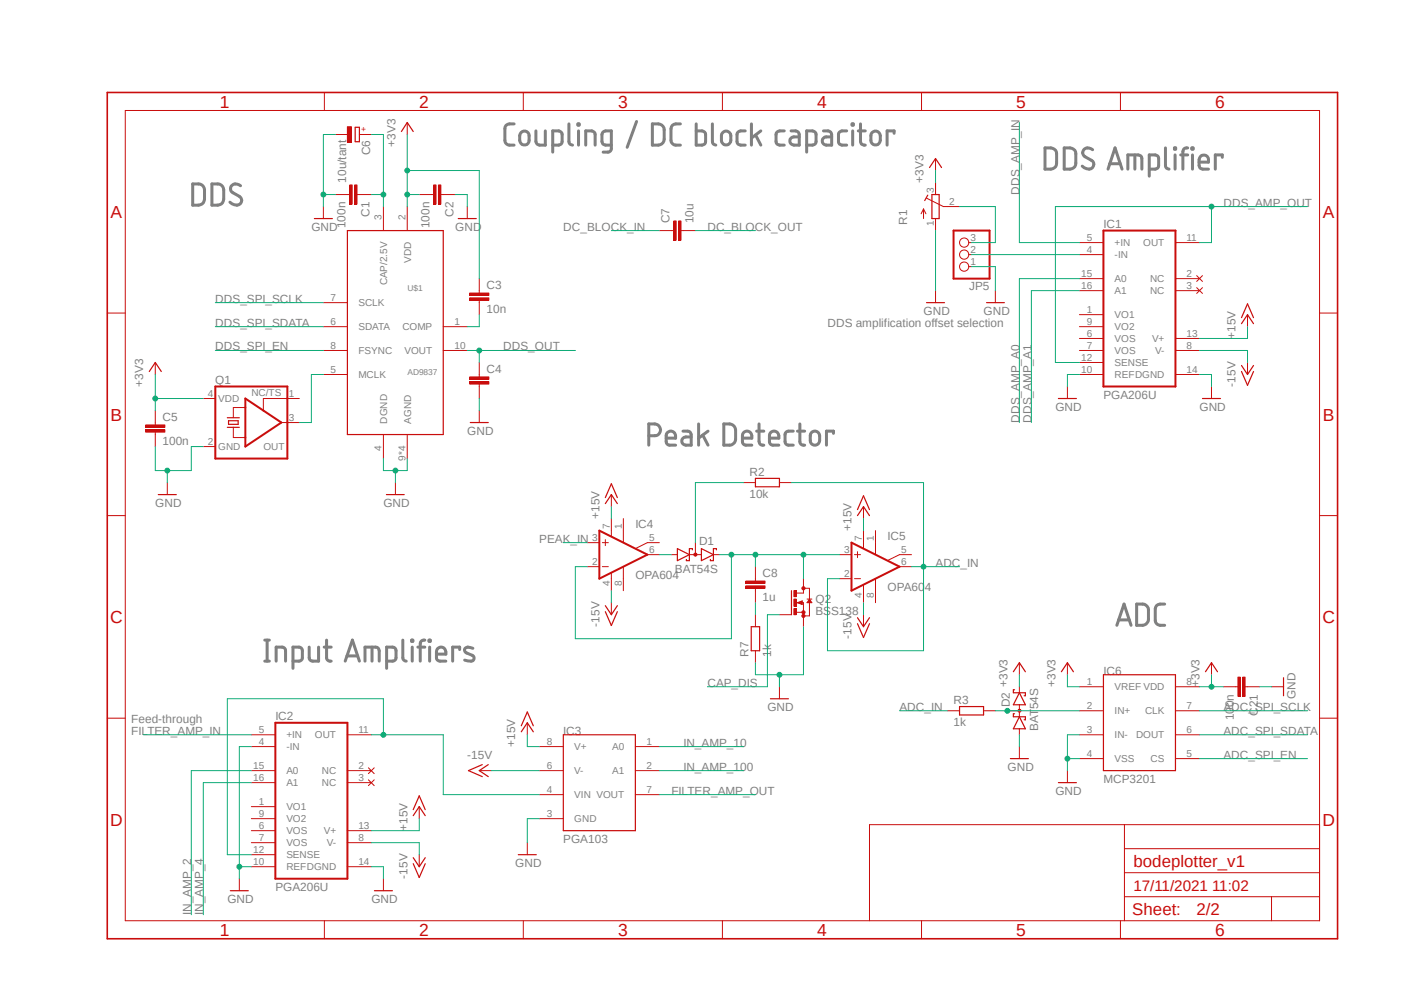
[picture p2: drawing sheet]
<svg xmlns="http://www.w3.org/2000/svg" width="297mm" height="210mm" viewBox="0 0 297 210" stroke-linecap="round" stroke-linejoin="round" font-family="sans-serif">
<path d="M22.2 19.2l261.1 179.9M283.3 19.2l-261.1 179.9" fill="none" stroke="#fff" stroke-width=".21"/>
<g fill="none" stroke="#808080" stroke-width=".64">
<path d="M40.8 38.9h1.2a1.27 1.27 0 0 1 1.3 1.2v2a1.27 1.27 0 0 1-1.3 1.3h-1.2zM44.8 38.9h1.3a1.27 1.27 0 0 1 1.2 1.2v2a1.27 1.27 0 0 1-1.2 1.3h-1.3zM50.9 39.3a1.17 1.17 0 0 0-1.4-.4 1.17 1.17 0 0 0-.7 1.4 4.5 4.5 0 0 0 2.1 1.4 1.04 1.04 0 0 1 0 1.4 1.04 1.04 0 0 1-1.3 .2l-1-.5M108.8 26.2h-1a.94 .94 0 0 0-1 1v2.5a.97 .97 0 0 0 1 1h1M110.2 28.1a.98 .98 0 0 1 1.1-.3 .98 .98 0 0 1 .6 .9v1a.99 .99 0 0 1-1 1 .99 .99 0 0 1-1-1v-1zM113.4 27.7v2.2a.8 .8 0 0 0 .7 .8h1.3v-3M116.9 30.7h1.3a.72 .72 0 0 0 .7-.8v-1.5a.8 .8 0 0 0-.7-.7h-1.3v4.5M120.4 26.2v3.7a.73 .73 0 0 0 .7 .8M122.3 26.2h.2v.3h-.2zM122.4 27.7v3M123.9 30.7v-3h1.3a.8 .8 0 0 1 .7 .7v2.3M129.3 30.7h-1.2a.73 .73 0 0 1-.8-.8v-1.5a.8 .8 0 0 1 .8-.7h1.2v3.7a.72 .72 0 0 1-.7 .8h-1"/>
<path d="M134.7 25.7l-2 5.5M138 26.2h1.3a1.27 1.27 0 0 1 1.2 1.3v1.9a1.27 1.27 0 0 1-1.2 1.3h-1.3zM143.9 26.2h-.9a1.01 1.01 0 0 0-1.1 1v2.5a1.06 1.06 0 0 0 1.1 1h.9M147.3 26.2v4.5h1.2a.73 .73 0 0 0 .8-.8v-1.5a.8 .8 0 0 0-.8-.7h-1.2M150.7 26.2v3.7a.72 .72 0 0 0 .7 .8M152.9 28.1a.98 .98 0 0 1 1.1-.3 .98 .98 0 0 1 .6 .9v1a.99 .99 0 0 1-1 1 .99 .99 0 0 1-1-1l.1-1.3zM157.6 27.7h-.9a.8 .8 0 0 0-.8 .7v1.5a.73 .73 0 0 0 .8 .8h.9M159 26.2v4.5M159.9 28.6l1.1 2.1M161 27.7l-2 1.5M165.9 27.7h-1a.8 .8 0 0 0-.7 .7v1.5a.73 .73 0 0 0 .7 .8h1M167.3 27.7h1a.8 .8 0 0 1 .8 .7v2.3h-1.2a.87 .87 0 0 1-.8-.9 .87 .87 0 0 1 .8-.8h1.2"/>
<path d="M170.6 30.7h1.3a.73 .73 0 0 0 .7-.8v-1.5a.8 .8 0 0 0-.7-.7h-1.3v4.5M174.2 27.7h1a.8 .8 0 0 1 .7 .7v2.3h-1.1a.87 .87 0 0 1-.9-.9 .87 .87 0 0 1 .9-.8h1.1M179.1 27.7h-1a.8 .8 0 0 0-.7 .7v1.5a.72 .72 0 0 0 .7 .8h1M180.3 26.2h.2v.3h-.2zM180.4 27.7v3M181.6 27.7h1.4M182 26.2v3.7a.78 .78 0 0 0 1 .8M184.4 28.1a1.01 1.01 0 0 1 1.2-.3 1.01 1.01 0 0 1 .6 .9 1.73 1.73 0 0 1-.5 1.9 1 1 0 0 1-1.5-.9l.1-1.3zM189.1 28.2v-.5h-1.4v3M221.1 31.3a2.25 2.25 0 0 1 2.2 .5l.2 .7v2a1.19 1.19 0 0 1-1.2 1.3h-1.2zM225.1 31.3a2.25 2.25 0 0 1 2.3 .5l.2 .7v2a1.19 1.19 0 0 1-1.2 1.3h-1.3zM231.1 31.7a1.15 1.15 0 0 0-1.4-.4 1.15 1.15 0 0 0-.6 1.3l.2 .3a4.5 4.5 0 0 1 2.1 1.5 1.06 1.06 0 0 1-.4 1.1 1.06 1.06 0 0 1-1.1 .2l-1-.6"/>
<path d="M234.4 35.8l1.5-4.5 1.5 4.5M234.7 34.6h2.3M238.6 35.8v-3h2.2a.73 .73 0 0 1 .8 .7v2.3M240.1 32.8v3M243.1 35.8h1.3a.72 .72 0 0 0 .7-.8v-1.5a.72 .72 0 0 0-.7-.7h-1.3v4.5M246.5 31.3v3.7a.73 .73 0 0 0 .8 .8M248.5 31.3h.2v.2h-.2zM248.6 32.8v3M249.8 32.8h1.4M251.2 31.3a.8 .8 0 0 0-1 .7v3.8M252.1 31.3h.3v.2h-.3zM252.3 32.8v3"/>
<path d="M253.7 34.3h2a1.05 1.05 0 0 0-.7-1.5 1.05 1.05 0 0 0-1.3 1v1.2a.73 .73 0 0 0 .7 .8h1.3M258.6 33.3v-.5h-1.5v3M137.2 92.2h1.3a1.25 1.25 0 0 0 1.2-1.3 1.25 1.25 0 0 0-1.2-1.2h-1.3v4.4M140.9 92.7h2a1.04 1.04 0 0 0-.7-1.5 1.04 1.04 0 0 0-1.3 1v1.2a.72 .72 0 0 0 .7 .7h1.3M144.5 91.2h1a.72 .72 0 0 1 .7 .7v2.2h-1.1a.87 .87 0 0 1-.9-.8 .87 .87 0 0 1 .9-.9h1.1M147.8 89.7v4.4M148.7 92l1.1 2.1M149.8 91.2l-2 1.5M153.1 89.7a2.11 2.11 0 0 1 2.3 .5l.2 .7v2a1.27 1.27 0 0 1-1.3 1.2h-1.2zM157.1 92.7h1.9a1.04 1.04 0 0 0-.6-1.5 1.04 1.04 0 0 0-1.3 1v1.2a.72 .72 0 0 0 .7 .7h1.2M160.1 91.2h1.5M160.6 89.7v3.7a.78 .78 0 0 0 1 .7"/>
<path d="M162.8 92.7h2a1.04 1.04 0 0 0-.7-1.5 1.04 1.04 0 0 0-1.3 1v1.2a.72 .72 0 0 0 .7 .7h1.3M167.8 91.2h-1a.72 .72 0 0 0-.7 .7v1.5a.72 .72 0 0 0 .7 .7h1M168.7 91.2h1.5M169.2 89.7v3.7a.78 .78 0 0 0 1 .7M171.6 91.5a1.01 1.01 0 0 1 1.1-.3 1.01 1.01 0 0 1 .7 1v1a.99 .99 0 0 1-1 1 .99 .99 0 0 1-1-1v-1.4zM176.3 91.7v-.5h-1.5v2.9M56 139.8h1M56 135.4h1M56.5 135.4v4.4M58.4 139.8v-2.9h1.3a.72 .72 0 0 1 .7 .7v2.2M62 139.8h1.2a.72 .72 0 0 0 .8-.7v-1.5a.72 .72 0 0 0-.8-.7h-1.2v4.5M65.4 136.9v2.2a.72 .72 0 0 0 .8 .7h1.2v-2.9"/>
<path d="M68.6 136.9h1.5M69.1 135.4v3.7a.77 .77 0 0 0 1 .7M73 139.8l1.5-4.4 1.5 4.4M73.4 138.7h2.2M77.2 139.8v-2.9h2.3a.73 .73 0 0 1 .7 .7v2.2M78.7 136.9v2.9M81.8 139.8h1.2a.72 .72 0 0 0 .8-.7v-1.5a.73 .73 0 0 0-.8-.7h-1.2v4.5M85.2 135.4v3.7a.72 .72 0 0 0 .7 .7M87.1 135.4h.2v.2h-.2zM87.2 136.9v2.9M88.4 136.9h1.5M89.9 135.4a.78 .78 0 0 0-1 .7v3.7"/>
<path d="M90.8 135.4h.2v.2h-.2zM90.9 136.9v2.9M92.3 138.3h2a1.05 1.05 0 0 0-.6-1.3 1.05 1.05 0 0 0-1.3 .5 2.54 2.54 0 0 0 .1 2.1l.6 .2h1.2M97.2 137.4v-.5h-1.4v2.9M100 137.1a1.17 1.17 0 0 0-1.7 .3l.1 .5 1.5 .7a.64 .64 0 0 1 .4 .7 .64 .64 0 0 1-.6 .5l-1.4-.2M236.3 132.2l1.5-4.4 1.5 4.4M236.6 131.1h2.3M240.5 127.8h1.2a1.27 1.27 0 0 1 1.3 1.2v2a1.34 1.34 0 0 1-1.3 1.2h-1.2zM246.4 127.8h-1a1.01 1.01 0 0 0-1 .9v2.5a1.06 1.06 0 0 0 1 1h1"/>
</g>
<g fill="none" stroke="#c90d0c" stroke-width=".21">
<path d="M68.6 19.6v3.8M110.7 19.6v3.8M152.8 19.6v3.8M194.9 19.6v3.8M237 19.6v3.8M26.5 23.4h252.6v171.3h-252.6zM73.5 41.1h.5M75.5 41.1h.5M22.7 66.2h3.8M279.1 66.2h3.9M22.7 109.1h3.8M279.1 109.1h3.9"/>
<path d="M22.7 151.9h3.8M279.1 151.9h3.9M237.9 174.4v20.3M237.9 179.5h41.2M279.1 174.4h-95.2v20.3M68.6 194.7v3.8M110.7 194.7v3.8M152.8 194.7v3.8M194.9 194.7v3.8M237 194.7v3.8M237.9 189.7h41.2M237.9 184.6h41.2"/>
<path d="M269 189.7v5"/>
</g>
<path d="M22.7 19.6h260.3v178.9h-260.3z" fill="none" stroke="#c90d0c" stroke-width=".34"/>
<path d="M74 39.1h.5v4.1h-.5z" fill-rule="evenodd" fill="#c90d0c"/>
<path d="M74 39.1h.5v4.1h-.5z" fill="none" stroke="#c90d0c" stroke-width=".21"/>
<path d="M75 39.1h.5v4.1h-.5z" fill-rule="evenodd" fill="#c90d0c"/>
<path d="M75 39.1h.5v4.1h-.5zM71 41.1h2.5M76 41.1h2.6M91.2 41.1h.5M93.3 41.1h.5" fill="none" stroke="#c90d0c" stroke-width=".21"/>
<path d="M91.7 39.1h.5v4.1h-.5z" fill-rule="evenodd" fill="#c90d0c"/>
<path d="M91.7 39.1h.5v4.1h-.5z" fill="none" stroke="#c90d0c" stroke-width=".21"/>
<path d="M92.8 39.1h.5v4.1h-.5z" fill-rule="evenodd" fill="#c90d0c"/>
<path d="M92.8 39.1h.5v4.1h-.5zM88.7 41.1h2.5M93.8 41.1h2.5M101.4 61.5v.5M101.4 63.5v.5" fill="none" stroke="#c90d0c" stroke-width=".21"/>
<path d="M99.4 63h4v.5h-4z" fill-rule="evenodd" fill="#c90d0c"/>
<path d="M99.4 63h4v.5h-4z" fill="none" stroke="#c90d0c" stroke-width=".21"/>
<path d="M99.4 62h4v.5h-4z" fill-rule="evenodd" fill="#c90d0c"/>
<path d="M101.4 58.9v2.6M99.4 62h4v.5h-4zM101.4 64v2.5M101.4 79.2v.5M101.4 81.2v.5" fill="none" stroke="#c90d0c" stroke-width=".21"/>
<path d="M99.4 80.7h4v.5h-4z" fill-rule="evenodd" fill="#c90d0c"/>
<path d="M99.4 80.7h4v.5h-4z" fill="none" stroke="#c90d0c" stroke-width=".21"/>
<path d="M99.4 79.7h4v.5h-4z" fill-rule="evenodd" fill="#c90d0c"/>
<g fill="none" stroke="#c90d0c" stroke-width=".21">
<path d="M81.1 43.7v5.1M86.1 43.7v5.1M68.4 64h5.1M68.4 69.1h5.1M68.4 74.1h5.1M68.4 79.2h5.1M93.8 69.1h5M93.8 74.1h5M99.4 79.7h4v.5h-4zM101.4 76.7v2.5M32.9 89.4v.5M32.9 91.4v.5"/>
<path d="M81.1 91.9v5.1M86.1 91.9v5.1M101.4 81.7v2.6"/>
</g>
<path d="M73.5 48.8h20.3v43.1h-20.3z" fill="none" stroke="#c90d0c" stroke-width=".25"/>
<path d="M30.8 90.9h4.1v.5h-4.1z" fill-rule="evenodd" fill="#c90d0c"/>
<path d="M30.8 90.9h4.1v.5h-4.1z" fill="none" stroke="#c90d0c" stroke-width=".21"/>
<path d="M30.8 89.9h4.1v.5h-4.1z" fill-rule="evenodd" fill="#c90d0c"/>
<path d="M86.1 25.9v2.5M68.4 43.7v2.5M98.8 43.7v2.5M30.8 89.9h4.1v.5h-4.1zM32.9 86.8v2.6M32.9 91.9v2.5M101.4 86.8v2.6M83.7 102.1v2.5" fill="none" stroke="#c90d0c" stroke-width=".21"/>
<path d="M75.1 26.9h.9v3.1h-.9zM84.9 27.8l1.2-1.9 1.3 1.9M66.5 46.2h3.8M96.9 46.2h3.9M99.5 89.4h3.8M81.7 104.6h3.8" fill="none" stroke="#c90d0c" stroke-width=".25"/>
<path d="M73.5 26.8h.8v3.3h-.8z" fill-rule="evenodd" fill="#c90d0c"/>
<g fill="none" stroke="#c90d0c" stroke-width=".21">
<path d="M71 28.4h2.5M73.5 26.8h.8v3.3h-.8zM76 28.4h2.6M142 48.8h.5M144.1 48.8h.5M32.9 76.7v2.5M43 84.3h2.6M43 94.4h2.6M49.4 90.4v2.1h2.5M51.9 86.2h-2.5v2.1M59.5 89.4h3.8M63.3 84.3h-7.6v2.5"/>
<path d="M35.4 102.1v2.5"/>
</g>
<path d="M45.6 81.7h15.2v15.3h-15.2zM51.9 84.3l7.6 5.1-7.6 5z" fill="none" stroke="#c90d0c" stroke-width=".42"/>
<path d="M31.6 78.6l1.3-1.9 1.2 1.9M48.1 90.4h2.5M48.1 88.3h2.5M48.3 89h2.1v.7h-2.1zM33.5 104.6h3.8" fill="none" stroke="#c90d0c" stroke-width=".25"/>
<path d="M143.6 46.7h.5v4.1h-.5z" fill-rule="evenodd" fill="#c90d0c"/>
<path d="M143.6 46.7h.5v4.1h-.5z" fill="none" stroke="#c90d0c" stroke-width=".21"/>
<path d="M142.5 46.7h.5v4.1h-.5z" fill-rule="evenodd" fill="#c90d0c"/>
<g fill="none" stroke="#c90d0c" stroke-width=".21">
<path d="M197.9 33.5v2.6M197.9 38.6v2.5M139.5 48.8h2.5M142.5 46.7h.5v4.1h-.5zM144.6 48.8h2.5M195.4 44.2v2M195.4 44.2l-.5 1M195.4 44.2l.5 1M196 41.9l3.6 1.8h3.4M197.9 46.2v2.6M204.9 51.3h.6M204.9 53.8h.6"/>
<path d="M204.9 56.4h.6M228.3 51.3h5.1M228.3 53.8h5.1M228.3 58.9h5.1M248.7 51.3h5M248.7 58.9h5M253.2 58.3l1.2 1.2M254.4 58.3l-1.2 1.2M197.9 61.5v2.5M210.6 61.5v2.5M228.3 61.5h5.1M228.3 71.6h5.1"/>
<path d="M228.3 74.1h5.1M228.3 79.2h5.1M228.3 66.5h5.1M228.3 69.1h5.1M228.3 76.7h5.1M248.7 61.5h5M248.7 71.6h5M248.7 74.1h5M248.7 79.2h5M253.2 60.8l1.2 1.3M254.4 60.8l-1.2 1.3M263.9 66.5v2.6"/>
<path d="M263.9 76.7v2.5M225.8 81.7v2.6M256.3 81.7v2.6M142 117.3h1.3M145.8 117.3h2.6M150.9 117.3h1.3M53.2 155.4h5.1M53.2 157.9h5.1M73.5 155.4h5.1M111.5 152.9v2.5M114.1 157.9h5.1M134.4 157.9h5.1"/>
<path d="M53.2 163h5.1M53.2 165.5h5.1M53.2 175.7h5.1M53.2 178.2h5.1M53.2 170.6h5.1M53.2 173.1h5.1M73.5 163h5.1M73.5 165.5h5.1M73.5 175.7h5.1M73.5 178.2h5.1M77.9 162.4l1.3 1.2M77.9 164.9l1.3 1.3"/>
<path d="M79.2 162.4l-1.3 1.2M79.2 164.9l-1.3 1.3M88.7 170.6v2.5M101.4 163h2.5M111.5 178.2v2.6M114.1 163h5.1M114.1 173.1h5.1M114.1 168.1h5.1M134.4 163h5.1M134.4 168.1h5.1M50.6 185.8v2.6M53.2 183.3h5.1"/>
<path d="M53.2 180.8h5.1M73.5 183.3h5.1M81.1 185.8v2.6M88.7 180.8v2.5"/>
<circle cx="204" cy="53.8" r=".98"/>
<circle cx="204" cy="56.4" r=".98"/>
<circle cx="204" cy="51.3" r=".98"/>
</g>
<path d="M201.7 48.8h7.6v10.1h-7.6zM233.4 48.8h15.3v32.9h-15.3zM58.3 152.9h15.2v32.9h-15.2z" fill="none" stroke="#c90d0c" stroke-width=".42"/>
<g fill="none" stroke="#c90d0c" stroke-width=".25">
<path d="M196.6 35.4l1.3-1.9 1.3 1.9M196.3 41.3l-.7 1.1M197.1 41.1h1.6v5.1h-1.6zM196 64h3.8M208.7 64h3.8M262.6 68.5l1.3-2 1.3 2M262.6 67.2l1.3-2.9 1.3 2.9M262.6 77.3l1.3 1.9 1.3-1.9M262.6 78.6l1.3 2.9 1.3-2.9M223.9 84.3h3.8M254.4 84.3h3.8M143.3 116l2.5 1.3-2.5 1.3z"/>
<path d="M146.5 116.3v-.3h-.7v2.6h-.6v-.3M148.4 116l2.5 1.3-2.5 1.3zM151.6 116.3v-.3h-.7v2.6h-.6v-.3M110.3 154.8l1.2-1.9 1.3 1.9M110.3 153.5l1.2-2.9 1.3 2.9M119.2 155.4h15.2v20.3h-15.2zM87.4 172.5l1.3-1.9 1.3 1.9M87.4 171.2l1.3-2.9 1.3 2.9M102 161.7l-2.9 1.3 2.9 1.3M103.3 161.7l-1.9 1.3 1.9 1.3M48.7 188.4h3.8M79.2 188.4h3.8"/>
<path d="M87.4 181.4l1.3 1.9 1.3-1.9M87.4 182.7l1.3 2.9 1.3-2.9M109.6 180.8h3.9"/>
</g>
<path d="M146.9 117.1h.5v.4l-.3 .1-.2-.1z" fill-rule="evenodd" fill="#c90d0c"/>
<g fill="none" stroke="#c90d0c" stroke-width=".21">
<path d="M124.2 114.8h2.6M124.2 119.8h2.6M127.4 114.8h1.3M127.4 119.8h1.3M128.1 114.1v1.3M129.3 109.7v3.7M131.9 109.7v5M131.9 119.9v5M136.9 117.3h2.6M139.5 114.8h-2.6l-2.4 1.2M146.9 117.1h.5v.4l-.3 .1-.2-.1zM147.1 114.8v2.5"/>
<path d="M177.6 117.3h2.5M180.8 117.3h1.2M181.4 116.7v1.2M182.7 112.2v3.8M185.2 112.2v5M190.3 119.8h2.5M192.8 117.3h-2.5l-2.5 1.2M129.3 121.2v3.7M159.8 122.4v.5M159.8 124.4v.5M177.6 122.4h2.5M180.8 122.4h1.2"/>
<path d="M182.7 123.7v3.8M185.2 122.5v5"/>
</g>
<path d="M126.8 112.2l10.1 5.1-10.1 5.1zM180.1 114.8l10.2 5-10.2 5.1z" fill="none" stroke="#c90d0c" stroke-width=".42"/>
<path d="M157.8 123.9h4v.5h-4z" fill-rule="evenodd" fill="#c90d0c"/>
<path d="M157.8 123.9h4v.5h-4z" fill="none" stroke="#c90d0c" stroke-width=".21"/>
<path d="M157.8 122.9h4v.5h-4z" fill-rule="evenodd" fill="#c90d0c"/>
<g fill="none" stroke="#c90d0c" stroke-width=".21">
<path d="M129.3 104.6v2.5M157.3 102.1h2.5M159.8 119.8v2.6M164.9 102.1h2.5M182.7 107.1v2.6M129.3 127.5v2.5M157.8 122.9h4v.5h-4zM159.8 124.9v2.6M182.7 130v2.5M164.9 145.2v2.6M215.6 145.2v1.3M215.6 149.1v2.5"/>
<path d="M215.6 154.1v1.3M225.8 140.2v2.5M228.3 145.2h5.1M228.3 150.3h5.1M228.3 155.4h5.1M248.7 145.2h5M248.7 150.3h5M248.7 155.4h5M256.3 140.2v2.5M225.8 163v2.5M228.3 160.4h5.1M248.7 160.4h5"/>
</g>
<g fill="none" stroke="#c90d0c" stroke-width=".25">
<path d="M128.1 106.5l1.2-1.9 1.3 1.9M128.1 105.2l1.2-2.9 1.3 2.9M159.8 101.2h5.1v1.8h-5.1zM181.4 109.1l1.3-2 1.2 2M181.4 107.8l1.3-2.9 1.2 2.9M128.1 128.1l1.2 1.9 1.3-1.9M128.1 129.4l1.2 2.9 1.3-2.9M181.4 130.6l1.3 1.9 1.2-1.9M181.4 131.9l1.3 2.9 1.2-2.9M163 147.8h3.8M214.6 151h-.2v.6h2.5v.6h-.2M214.6 145.9h-.2v.6h2.5v.7h-.2"/>
<path d="M215.6 151.6l1.3 2.5h-2.5zM215.6 146.5l1.3 2.6h-2.5zM224.5 142.1l1.3-1.9 1.3 1.9M233.4 142.7h15.3v20.3h-15.3zM255 142.1l1.3-1.9 1.3 1.9M223.9 165.5h3.8"/>
</g>
<path d="M215.4 150.1h.5v.4h-.5z" fill-rule="evenodd" fill="#c90d0c"/>
<path d="M168.4 129.5h1.6M168.7 127.5l1-.4v.7zM170 124.4h1.2v5.9h-1.2v-2.8h-1.6M170 124.9v.5h-1.6M170.7 126.7h1M171.2 126.7l.5 .8h-1zM200.4 150.3h2.6M208.1 150.3h2.5M213.1 150.3h2.5M215.4 150.1h.5v.4h-.5zM215.6 140.2v2.5M215.6 157.9v2.5" fill="none" stroke="#c90d0c" stroke-width=".21"/>
<path d="M167.4 124.9v5.1M169 127.5l.6 .2v-.5l-.5 .3M171.2 127l.3 .3h-.5zM203 149.4h5.1v1.8h-5.1zM214.4 142.1l1.2-1.9 1.3 1.9M213.7 160.4h3.9" fill="none" stroke="#c90d0c" stroke-width=".25"/>
<circle cx="170" cy="130.3" r=".33" fill="#c90d0c"/>
<circle cx="170" cy="130.3" r=".33" fill="none" stroke="#c90d0c" stroke-width=".21"/>
<circle cx="170" cy="129.5" r=".33" fill="#c90d0c"/>
<circle cx="170" cy="129.5" r=".33" fill="none" stroke="#c90d0c" stroke-width=".21"/>
<circle cx="170" cy="124.4" r=".33" fill="#c90d0c"/>
<circle cx="170" cy="124.4" r=".33" fill="none" stroke="#c90d0c" stroke-width=".21"/>
<path d="M167.9 124.9h.5v1.3h-.5z" fill-rule="evenodd" fill="#c90d0c"/>
<path d="M167.9 124.9h.5v1.3h-.5z" fill="none" stroke="#c90d0c" stroke-width=".21"/>
<path d="M167.9 128.7h.5v1.3h-.5z" fill-rule="evenodd" fill="#c90d0c"/>
<path d="M167.9 128.7h.5v1.3h-.5z" fill="none" stroke="#c90d0c" stroke-width=".21"/>
<path d="M167.9 126.7h.5v1.5h-.5z" fill-rule="evenodd" fill="#c90d0c"/>
<path d="M159.8 130v2.5M159.8 137.6v2.6M164.9 130h2.5M167.9 126.7h.5v1.5h-.5zM170 122.4v2.5M170 130v2.5M261.4 145.2h.5M263.4 145.2h.5" fill="none" stroke="#c90d0c" stroke-width=".21"/>
<path d="M158.9 132.5h1.8v5.1h-1.8z" fill="none" stroke="#c90d0c" stroke-width=".25"/>
<path d="M261.9 143.2h.5v4.1h-.5z" fill-rule="evenodd" fill="#c90d0c"/>
<path d="M261.9 143.2h.5v4.1h-.5z" fill="none" stroke="#c90d0c" stroke-width=".21"/>
<path d="M262.9 143.2h.5v4.1h-.5z" fill-rule="evenodd" fill="#c90d0c"/>
<path d="M258.8 145.2h2.6M262.9 143.2h.5v4.1h-.5zM263.9 145.2h2.5M269 145.2h2.5" fill="none" stroke="#c90d0c" stroke-width=".21"/>
<path d="M271.5 143.3v3.9" fill="none" stroke="#c90d0c" stroke-width=".25"/>
<path d="M81.1 97v2.5h5v-2.5M83.7 99.5v2.6" fill="none" stroke="#0dab76" stroke-width=".21"/>
<circle cx="83.6" cy="99.5" r=".51" fill="#0dab76"/>
<g fill="none" stroke="#0dab76" stroke-width=".21">
<path d="M68.4 28.4v15.3M68.4 41.1h2.6"/>
<circle cx="83.6" cy="99.5" r=".51"/>
</g>
<circle cx="68.4" cy="41.1" r=".51" fill="#0dab76"/>
<g fill="none" stroke="#0dab76" stroke-width=".21">
<path d="M68.4 28.4h2.6M96.3 41.1h2.5v2.6M32.9 94.4v5.1h7.6v-5.1h2.5M35.4 99.5v2.6M101.4 84.3v2.5"/>
<circle cx="68.4" cy="41.1" r=".51"/>
</g>
<circle cx="35.4" cy="99.5" r=".51" fill="#0dab76"/>
<g fill="none" stroke="#0dab76" stroke-width=".21">
<path d="M197.9 48.8v12.7M205.5 56.4h5.1v5.1M228.3 79.2h-2.5v2.5M253.7 79.2h2.6v2.5M53.2 157.9h-2.6v27.9M50.6 183.3h2.6M78.6 183.3h2.5v2.5"/>
<circle cx="35.4" cy="99.5" r=".51"/>
</g>
<circle cx="50.6" cy="183.3" r=".51" fill="#0dab76"/>
<g fill="none" stroke="#0dab76" stroke-width=".21">
<path d="M228.3 155.4h-2.5v7.6M114.1 173.1h-2.6v5.1M225.8 160.4h2.5"/>
<circle cx="50.6" cy="183.3" r=".51"/>
</g>
<circle cx="225.8" cy="160.4" r=".51" fill="#0dab76"/>
<g fill="none" stroke="#0dab76" stroke-width=".21">
<path d="M170 132.5v10.2h-10.2v-2.5M164.9 142.7v2.5M215.6 155.4v2.5"/>
<circle cx="225.8" cy="160.4" r=".51"/>
</g>
<circle cx="164.9" cy="142.7" r=".51" fill="#0dab76"/>
<g fill="none" stroke="#0dab76" stroke-width=".21">
<path d="M86.1 28.4v15.3M86.1 41.1h2.6M266.4 145.2h2.6"/>
<circle cx="164.9" cy="142.7" r=".51"/>
</g>
<circle cx="86.1" cy="41.1" r=".51" fill="#0dab76"/>
<g fill="none" stroke="#0dab76" stroke-width=".21">
<path d="M86.1 36.1h15.3v22.8"/>
<circle cx="86.1" cy="41.1" r=".51"/>
</g>
<circle cx="86.1" cy="36.1" r=".51" fill="#0dab76"/>
<g fill="none" stroke="#0dab76" stroke-width=".21">
<path d="M32.9 79.2v7.6M32.9 84.3h10.1"/>
<circle cx="86.1" cy="36.1" r=".51"/>
</g>
<circle cx="32.8" cy="84.3" r=".51" fill="#0dab76"/>
<g fill="none" stroke="#0dab76" stroke-width=".21">
<path d="M197.9 36.1v2.5M225.8 142.7v2.5h2.5M253.7 145.2h5.1M256.3 142.7v2.5"/>
<circle cx="32.8" cy="84.3" r=".51"/>
</g>
<circle cx="256.3" cy="145.2" r=".51" fill="#0dab76"/>
<g fill="none" stroke="#0dab76" stroke-width=".21">
<path d="M98.8 74.1h2.6v2.6M101.4 66.5v2.6h-2.6M215.6 142.7v2.5"/>
<circle cx="256.3" cy="145.2" r=".51"/>
</g>
<circle cx="101.4" cy="74.1" r=".51" fill="#0dab76"/>
<g fill="none" stroke="#0dab76" stroke-width=".21">
<path d="M78.6 28.4h2.5v15.3M78.6 41.1h2.5M101.4 74.1h20.3"/>
<circle cx="101.4" cy="74.1" r=".51"/>
</g>
<circle cx="81.1" cy="41.1" r=".51" fill="#0dab76"/>
<g fill="none" stroke="#0dab76" stroke-width=".21">
<path d="M203 43.7h7.6v7.6h-5.1M205.5 53.8h22.8M45.6 64h22.8M45.6 69.1h22.8M45.6 74.1h22.8M68.4 79.2h-2.5v10.2h-2.6M253.7 74.1h10.2v2.6M263.9 69.1v2.5h-10.2M129.3 107.1v2.6M182.7 109.7v2.5M129.3 124.9v2.6M182.7 127.5v2.5"/>
<path d="M78.6 155.4h15.2M81.1 155.4v-7.6h-33v33h5.1M111.5 155.4v2.5h2.6M78.6 178.2h10.1v2.6M88.7 173.1v2.6h-10.1M103.9 163h10.2"/>
<circle cx="81.1" cy="41.1" r=".51"/>
</g>
<circle cx="81.1" cy="155.4" r=".51" fill="#0dab76"/>
<g fill="none" stroke="#0dab76" stroke-width=".21">
<path d="M228.3 58.9h-12.7v30.5M228.3 61.5h-10.1v27.9M139.5 117.3h2.5M152.2 117.3h25.4M154.7 117.3v17.8h-33v-15.3h2.5M93.8 155.4v12.7h20.3"/>
<circle cx="81.1" cy="155.4" r=".51"/>
</g>
<circle cx="154.7" cy="117.3" r=".51" fill="#0dab76"/>
<g fill="none" stroke="#0dab76" stroke-width=".21">
<path d="M159.8 117.3v2.5"/>
<circle cx="154.7" cy="117.3" r=".51"/>
</g>
<circle cx="159.8" cy="117.3" r=".51" fill="#0dab76"/>
<g fill="none" stroke="#0dab76" stroke-width=".21">
<path d="M170 117.3v5.1"/>
<circle cx="159.8" cy="117.3" r=".51"/>
</g>
<circle cx="170" cy="117.3" r=".51" fill="#0dab76"/>
<g fill="none" stroke="#0dab76" stroke-width=".21">
<path d="M119.2 114.8h5M157.3 102.1h-10.2v12.7M192.8 119.8h2.6M195.4 102.1v35.5h-20.4v-15.2h2.6M139.5 157.9h17.8M190.3 150.3h10.1M253.7 150.3h22.9M253.7 155.4h22.9M53.2 165.5h-10.2v28M53.2 163h-12.7v30.5M139.5 163h17.8M253.7 160.4h22.9"/>
<circle cx="170" cy="117.3" r=".51"/>
</g>
<circle cx="195.4" cy="119.8" r=".51" fill="#0dab76"/>
<g fill="none" stroke="#0dab76" stroke-width=".21">
<path d="M167.4 102.1h28M195.4 119.8h7.6M210.6 150.3h17.7"/>
<circle cx="195.4" cy="119.8" r=".51"/>
</g>
<circle cx="213.1" cy="150.3" r=".51" fill="#0dab76"/>
<g fill="none" stroke="#0dab76" stroke-width=".21">
<path d="M147.1 48.8h12.7M256.3 43.7v7.6h-2.6M276.6 43.7h-53.3v33h5"/>
<circle cx="213.1" cy="150.3" r=".51"/>
</g>
<circle cx="256.3" cy="43.7" r=".51" fill="#0dab76"/>
<g fill="none" stroke="#0dab76" stroke-width=".21">
<path d="M215.6 25.9v25.4h12.7M129.3 48.8h10.2M159.8 127.5v2.5M164.9 130h-2.6v15.2h-12.7M30.3 155.4h22.9M139.5 168.1h20.3"/>
<circle cx="256.3" cy="43.7" r=".51"/>
</g>
<g font-size="3.7" fill="#c90d0c">
<text x="46.5" y="22.8">1</text>
<text x="88.6" y="22.8">2</text>
<text x="130.8" y="22.8">3</text>
<text x="172.8" y="22.8">4</text>
<text x="215" y="22.8">5</text>
<text x="257.1" y="22.8">6</text>
<text x="23.4" y="46.1">A</text>
<text x="279.8" y="46.1">A</text>
<text x="23.4" y="88.9">B</text>
<text x="279.8" y="88.9">B</text>
<text x="23.3" y="131.8">C</text>
<text x="279.7" y="131.8">C</text>
<text x="23.3" y="174.6">D</text>
<text x="279.7" y="174.6">D</text>
<text x="46.5" y="197.9">1</text>
<text x="88.6" y="197.9">2</text>
<text x="130.8" y="197.9">3</text>
<text x="172.8" y="197.9">4</text>
<text x="215" y="197.9">5</text>
<text x="257.1" y="197.9">6</text>
</g>
<g font-size="3.6" fill="#c90d0c">
<text x="239.8" y="183.3">bodeplotter_v1</text>
<text x="239.5" y="193.6">Sheet:</text>
<text x="253.1" y="193.5">2/2</text>
</g>
<text font-size="3.2" fill="#c90d0c" x="239.8" y="188.4">17/11/2021 11:02</text>
<g font-size="2.5" fill="#808080">
<text x="78.3" y="32.8" transform="rotate(-90 78.3 32.8)">C6</text>
<text x="83.7" y="31" transform="rotate(-90 83.7 31)">+3V3</text>
<text x="73.2" y="38.6" transform="rotate(-90 73.2 38.6)">10u/tant</text>
<text x="195.4" y="38.6" transform="rotate(-90 195.4 38.6)">+3V3</text>
<text x="215.6" y="41.1" transform="rotate(-90 215.6 41.1)">DDS_AMP_IN</text>
<text x="78.2" y="45.9" transform="rotate(-90 78.2 45.9)">C1</text>
<text x="95.9" y="45.9" transform="rotate(-90 95.9 45.9)">C2</text>
<text x="141.6" y="47.2" transform="rotate(-90 141.6 47.2)">C7</text>
<text x="146.7" y="47.2" transform="rotate(-90 146.7 47.2)">10u</text>
<text x="191.9" y="47.5" transform="rotate(-90 191.9 47.5)">R1</text>
<text x="258.8" y="43.7">DDS_AMP_OUT</text>
<text x="65.9" y="48.8">GND</text>
<text x="73.1" y="48.3" transform="rotate(-90 73.1 48.3)">100n</text>
<text x="90.9" y="48.3" transform="rotate(-90 90.9 48.3)">100n</text>
<text x="96.3" y="48.8">GND</text>
<text x="119.2" y="48.8">DC_BLOCK_IN</text>
<text x="149.7" y="48.8">DC_BLOCK_OUT</text>
<text x="233.4" y="48.1">IC1</text>
<text x="45.6" y="64">DDS_SPI_SCLK</text>
<text x="102.9" y="61.1">C3</text>
<text x="205" y="61.3">JP5</text>
<text x="45.6" y="69.1">DDS_SPI_SDATA</text>
<text x="102.9" y="66.2">10n</text>
<text x="175.1" y="69.1">DDS amplification offset selection</text>
<text x="195.4" y="66.5">GND</text>
<text x="208.1" y="66.5">GND</text>
<text x="261.4" y="71.6" transform="rotate(-90 261.4 71.6)">+15V</text>
<text x="45.6" y="74.1">DDS_SPI_EN</text>
<text x="106.5" y="74.1">DDS_OUT</text>
<text x="30.3" y="81.7" transform="rotate(-90 30.3 81.7)">+3V3</text>
<text x="45.6" y="81.1">Q1</text>
<text x="102.9" y="78.8">C4</text>
<text x="261.4" y="81.7" transform="rotate(-90 261.4 81.7)">-15V</text>
<text x="34.4" y="89">C5</text>
<text x="215.6" y="89.4" transform="rotate(-90 215.6 89.4)">DDS_AMP_A0</text>
<text x="218.2" y="89.4" transform="rotate(-90 218.2 89.4)">DDS_AMP_A1</text>
<text x="223.3" y="86.8">GND</text>
<text x="233.4" y="84.3">PGA206U</text>
<text x="253.7" y="86.8">GND</text>
<text x="34.4" y="94.1">100n</text>
<text x="98.8" y="91.9">GND</text>
<text x="158.5" y="100.6">R2</text>
<text x="32.9" y="107.1">GND</text>
<text x="81.1" y="107.1">GND</text>
<text x="158.5" y="105.4">10k</text>
<text x="126.8" y="109.7" transform="rotate(-90 126.8 109.7)">+15V</text>
<text x="134.4" y="111.6">IC4</text>
<text x="180.1" y="112.2" transform="rotate(-90 180.1 112.2)">+15V</text>
<text x="114.1" y="114.8">PEAK_IN</text>
<text x="147.9" y="115.3">D1</text>
<text x="187.8" y="114.1">IC5</text>
<text x="197.9" y="119.8">ADC_IN</text>
<text x="134.4" y="122.4">OPA604</text>
<text x="142.8" y="121.3">BAT54S</text>
<text x="161.3" y="122">C8</text>
<text x="187.8" y="124.9">OPA604</text>
<text x="161.3" y="127.1">1u</text>
<text x="172.5" y="130">BSS138</text>
<text x="172.5" y="127.5">Q2</text>
<text x="126.8" y="132.5" transform="rotate(-90 126.8 132.5)">-15V</text>
<text x="180.1" y="135.1" transform="rotate(-90 180.1 135.1)">-15V</text>
<text x="158.3" y="138.9" transform="rotate(-90 158.3 138.9)">R7</text>
<text x="163.1" y="138.9" transform="rotate(-90 163.1 138.9)">1k</text>
<text x="233.4" y="142.7">IC6</text>
<text x="149.7" y="145.2">CAP_DIS</text>
<text x="201.7" y="148.8">R3</text>
<text x="213.7" y="149.6" transform="rotate(-90 213.7 149.6)">D2 +3V3</text>
<text x="223.3" y="145.2" transform="rotate(-90 223.3 145.2)">+3V3</text>
<text x="253.7" y="145.2" transform="rotate(-90 253.7 145.2)">+3V3</text>
<text x="274.1" y="147.8" transform="rotate(-90 274.1 147.8)">GND</text>
<text x="27.8" y="152.9">Feed-through</text>
<text x="27.8" y="155.4">FILTER_AMP_IN</text>
<text x="58.3" y="152.2">IC2</text>
<text x="119.2" y="155.4">IC3</text>
<text x="162.4" y="150.3">GND</text>
<text x="190.3" y="150.3">ADC_IN</text>
<text x="201.7" y="153.6">1k</text>
<text x="219.6" y="154.6" transform="rotate(-90 219.6 154.6)">BAT54S</text>
<text x="258.8" y="150.3">ADC_SPI_SCLK</text>
<text x="258.8" y="155.4">ADC_SPI_SDATA</text>
<text x="261" y="152.4" transform="rotate(-90 261 152.4)">100n</text>
<text x="266.1" y="151.4" transform="rotate(-90 266.1 151.4)">C21</text>
<text x="98.8" y="160.4">-15V</text>
<text x="109" y="157.9" transform="rotate(-90 109 157.9)">+15V</text>
<text x="144.6" y="157.9">IN_AMP_10</text>
<text x="258.8" y="160.4">ADC_SPI_EN</text>
<text x="144.6" y="163">IN_AMP_100</text>
<text x="213.2" y="163">GND</text>
<text x="233.4" y="165.5">MCP3201</text>
<text x="142" y="168.1">FILTER_AMP_OUT</text>
<text x="223.3" y="168.1">GND</text>
<text x="86.2" y="175.7" transform="rotate(-90 86.2 175.7)">+15V</text>
<text x="119.2" y="178.2">PGA103</text>
<text x="86.2" y="185.8" transform="rotate(-90 86.2 185.8)">-15V</text>
<text x="109" y="183.3">GND</text>
<text x="48.1" y="190.9">GND</text>
<text x="58.3" y="188.4">PGA206U</text>
<text x="78.6" y="190.9">GND</text>
<text x="40.5" y="193.5" transform="rotate(-90 40.5 193.5)">IN_AMP_2</text>
<text x="43" y="193.5" transform="rotate(-90 43 193.5)">IN_AMP_4</text>
</g>
<g font-size="2.1" fill="#808080">
<text x="197.5" y="40.8" transform="rotate(-90 197.5 40.8)">3</text>
<text x="80.7" y="46.4" transform="rotate(-90 80.7 46.4)">3</text>
<text x="85.8" y="46.4" transform="rotate(-90 85.8 46.4)">2</text>
<text x="197.5" y="47.8" transform="rotate(-90 197.5 47.8)">1</text>
<text x="200.8" y="43.3">2</text>
<text x="205.3" y="53.5">2</text>
<text x="205.3" y="50.9">3</text>
<text x="229.9" y="50.9">5</text>
<text x="229.9" y="53.5">4</text>
<text x="235.8" y="52.1">+IN</text>
<text x="241.9" y="52.1">OUT</text>
<text x="251" y="50.9">11</text>
<text x="87" y="55.5" transform="rotate(-90 87 55.5)">VDD</text>
<text x="205.3" y="56">1</text>
<text x="228.7" y="58.5">15</text>
<text x="235.8" y="54.6">-IN</text>
<text x="235.8" y="59.7">A0</text>
<text x="243.3" y="59.7">NC</text>
<text x="251" y="58.5">2</text>
<text x="69.9" y="63.6">7</text>
<text x="75.8" y="64.8">SCLK</text>
<text x="81.9" y="60.4" transform="rotate(-90 81.9 60.4)">CAP/2.5V</text>
<text x="228.7" y="61.1">16</text>
<text x="235.8" y="62.2">A1</text>
<text x="243.3" y="62.2">NC</text>
<text x="251" y="61.1">3</text>
<text x="69.9" y="68.7">6</text>
<text x="75.8" y="69.8">SDATA</text>
<text x="85.1" y="69.8">COMP</text>
<text x="96.1" y="68.7">1</text>
<text x="229.9" y="66.2">1</text>
<text x="229.9" y="68.7">9</text>
<text x="229.9" y="71.2">6</text>
<text x="235.8" y="67.3">VO1</text>
<text x="235.8" y="69.8">VO2</text>
<text x="251" y="71.2">13</text>
<text x="69.9" y="73.8">8</text>
<text x="75.8" y="74.9">FSYNC</text>
<text x="85.6" y="74.9">VOUT</text>
<text x="96.1" y="73.8">10</text>
<text x="228.7" y="76.3">12</text>
<text x="229.9" y="73.8">7</text>
<text x="235.8" y="72.3">VOS</text>
<text x="235.8" y="74.9">VOS</text>
<text x="235.8" y="77.4">SENSE</text>
<text x="243.7" y="72.4">V+</text>
<text x="244.3" y="74.9">V-</text>
<text x="251" y="73.8">8</text>
<text x="44" y="83.9">4</text>
<text x="53.2" y="83.8">NC/TS</text>
<text x="61.1" y="83.9">1</text>
<text x="69.9" y="78.9">5</text>
<text x="75.8" y="80">MCLK</text>
<text x="228.7" y="78.9">10</text>
<text x="235.8" y="80">REFDGND</text>
<text x="251" y="78.9">14</text>
<text x="46.2" y="85">VDD</text>
<text x="61.1" y="89">3</text>
<text x="81.9" y="89.6" transform="rotate(-90 81.9 89.6)">DGND</text>
<text x="87" y="89.6" transform="rotate(-90 87 89.6)">AGND</text>
<text x="44" y="94.1">2</text>
<text x="46.2" y="95.2">GND</text>
<text x="55.7" y="95.2">OUT</text>
<text x="80.7" y="95.4" transform="rotate(-90 80.7 95.4)">4</text>
<text x="85.8" y="97.4" transform="rotate(-90 85.8 97.4)">9*4</text>
<text x="129" y="111.9" transform="rotate(-90 129 111.9)">7</text>
<text x="131.5" y="111.9" transform="rotate(-90 131.5 111.9)">1</text>
<text x="125.3" y="119.5">2</text>
<text x="125.3" y="114.4">3</text>
<text x="137.3" y="114.4">5</text>
<text x="137.3" y="117">6</text>
<text x="178.6" y="117">3</text>
<text x="182.3" y="114.4" transform="rotate(-90 182.3 114.4)">7</text>
<text x="184.8" y="114.4" transform="rotate(-90 184.8 114.4)">1</text>
<text x="190.6" y="117">5</text>
<text x="190.6" y="119.5">6</text>
<text x="129" y="123.9" transform="rotate(-90 129 123.9)">4</text>
<text x="131.5" y="123.9" transform="rotate(-90 131.5 123.9)">8</text>
<text x="178.6" y="122">2</text>
<text x="182.3" y="126.4" transform="rotate(-90 182.3 126.4)">4</text>
<text x="184.8" y="126.4" transform="rotate(-90 184.8 126.4)">8</text>
<text x="229.9" y="144.9">1</text>
<text x="229.9" y="149.9">2</text>
<text x="235.8" y="146">VREF VDD</text>
<text x="251" y="149.9">7</text>
<text x="251" y="144.9">8</text>
<text x="54.7" y="155">5</text>
<text x="75.8" y="155">11</text>
<text x="229.9" y="155">3</text>
<text x="235.8" y="151.1">IN+</text>
<text x="242.2" y="151.1">CLK</text>
<text x="251" y="155">6</text>
<text x="54.7" y="157.6">4</text>
<text x="60.6" y="156.2">+IN</text>
<text x="60.6" y="158.7">-IN</text>
<text x="66.6" y="156.2">OUT</text>
<text x="115.7" y="157.6">8</text>
<text x="121.5" y="158.7">V+</text>
<text x="129.5" y="158.7">A0</text>
<text x="136.7" y="157.6">1</text>
<text x="229.9" y="160.1">4</text>
<text x="235.8" y="156.2">IN-</text>
<text x="235.8" y="161.2">VSS</text>
<text x="240.3" y="156.2">DOUT</text>
<text x="243.4" y="161.2">CS</text>
<text x="251" y="160.1">5</text>
<text x="53.6" y="162.6">15</text>
<text x="53.6" y="165.2">16</text>
<text x="60.6" y="163.7">A0</text>
<text x="60.6" y="166.3">A1</text>
<text x="68.1" y="163.7">NC</text>
<text x="68.1" y="166.3">NC</text>
<text x="75.8" y="162.6">2</text>
<text x="75.8" y="165.2">3</text>
<text x="115.7" y="162.6">6</text>
<text x="115.7" y="167.7">4</text>
<text x="121.5" y="163.7">V-</text>
<text x="129.5" y="163.7">A1</text>
<text x="136.7" y="162.6">2</text>
<text x="136.7" y="167.7">7</text>
<text x="54.7" y="170.3">1</text>
<text x="54.7" y="172.8">9</text>
<text x="60.6" y="171.4">VO1</text>
<text x="60.6" y="173.9">VO2</text>
<text x="115.7" y="172.8">3</text>
<text x="121.5" y="168.8">VIN VOUT</text>
<text x="121.5" y="173.9">GND</text>
<text x="54.7" y="175.3">6</text>
<text x="54.7" y="177.9">7</text>
<text x="60.6" y="176.4">VOS</text>
<text x="60.6" y="179">VOS</text>
<text x="68.5" y="176.4">V+</text>
<text x="69.1" y="179">V-</text>
<text x="75.8" y="175.3">13</text>
<text x="75.8" y="177.9">8</text>
<text x="53.6" y="180.4">12</text>
<text x="53.6" y="183">10</text>
<text x="60.6" y="181.5">SENSE</text>
<text x="60.6" y="184.1">REFDGND</text>
<text x="75.8" y="183">14</text>
</g>
<text font-size="1.8" fill="#c90d0c" x="76.4" y="27.9">+</text>
<g font-size="1.8" fill="#808080">
<text x="86.2" y="61.5">U$1</text>
<text x="86.2" y="79.2">AD9837</text>
</g>
</svg>
